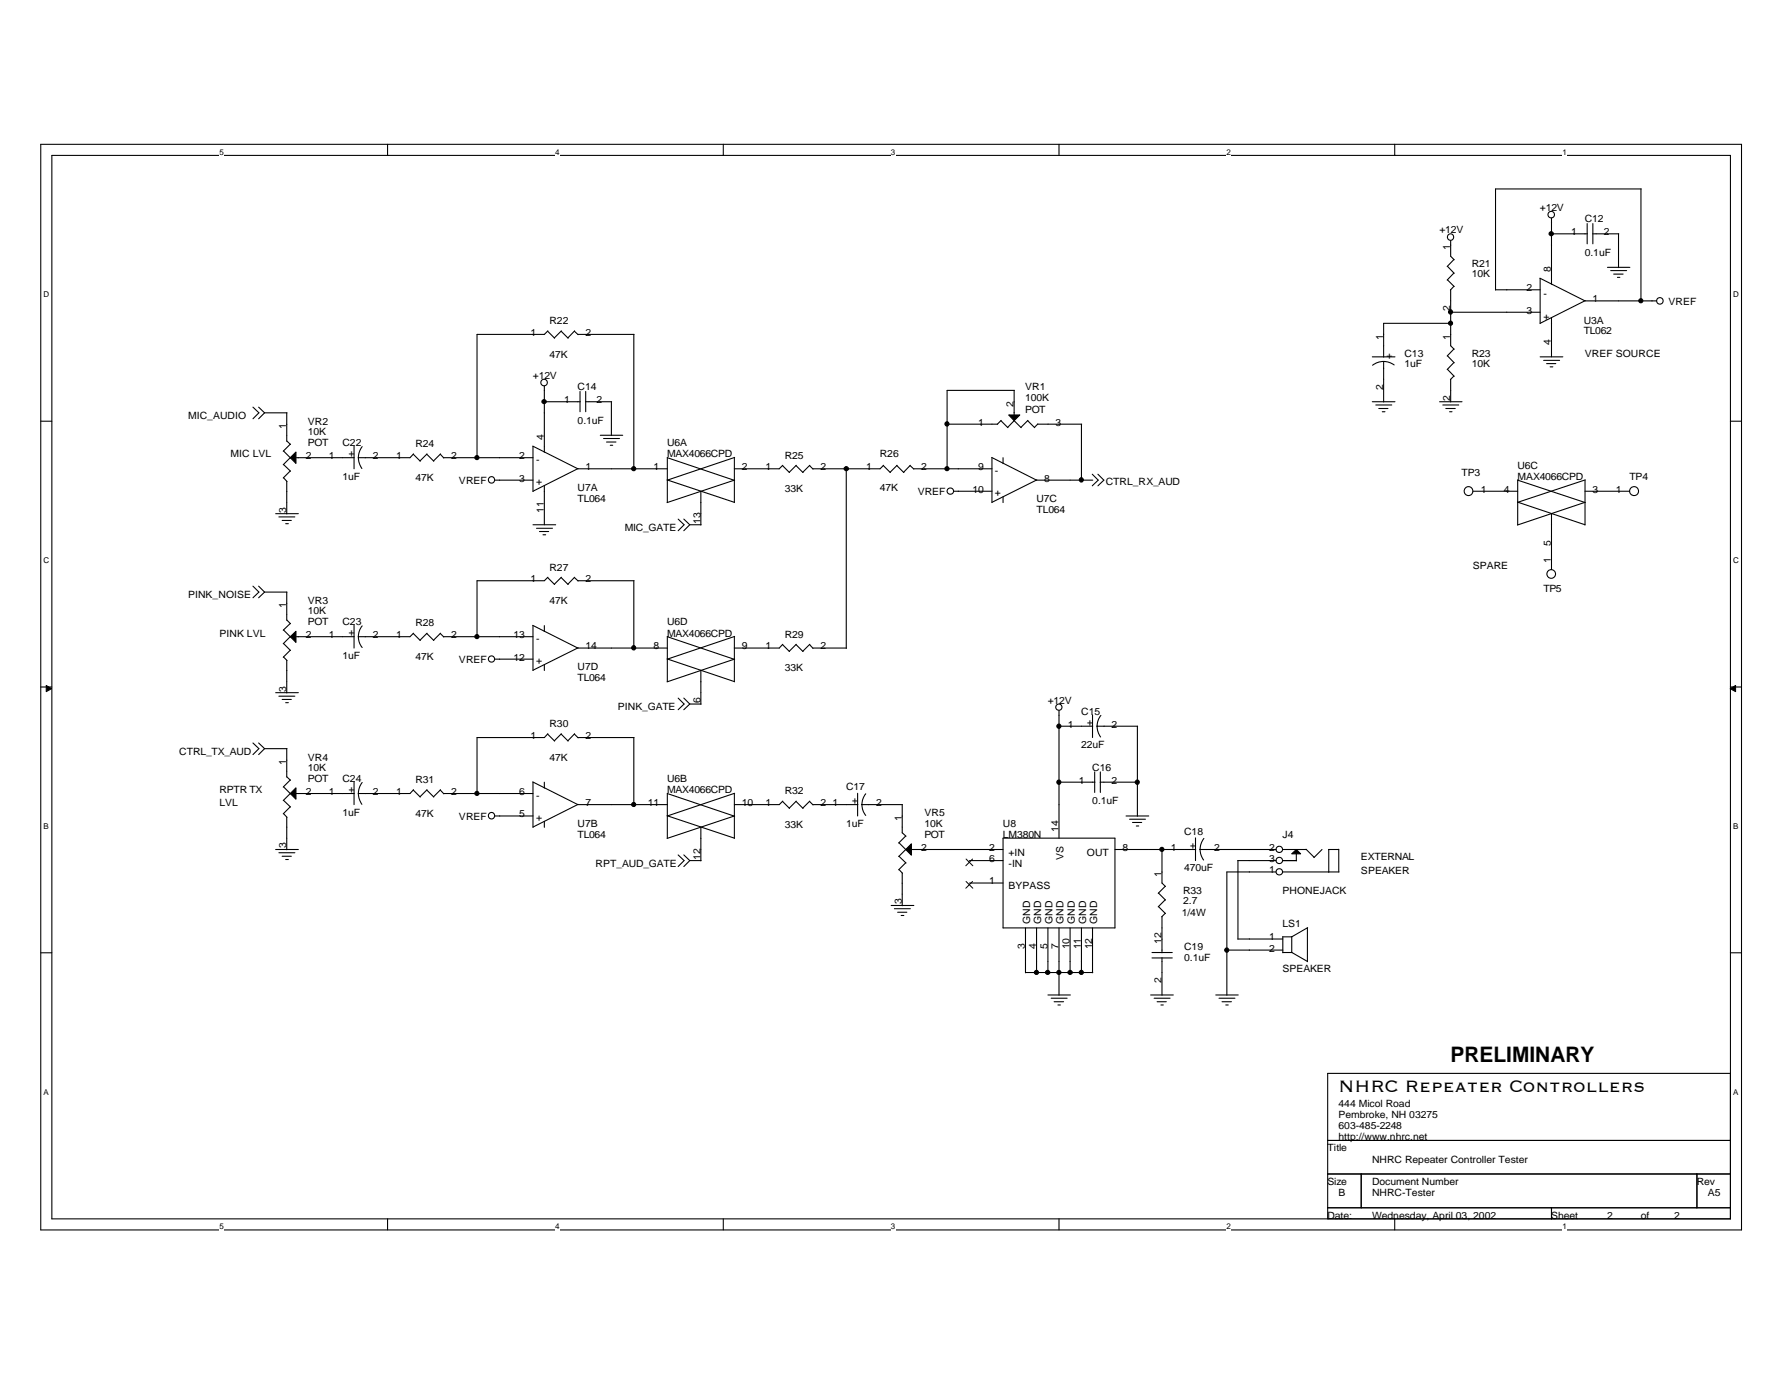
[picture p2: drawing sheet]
<svg xmlns="http://www.w3.org/2000/svg" width="279mm" height="216mm" viewBox="0 0 279 216" stroke-linecap="round" stroke-linejoin="round" font-family="sans-serif">
<path d="M6.4 22.6h266.3v170h-266.3zM8.1 24.3h262.9v166.5h-262.9z" fill="none" stroke="#000" stroke-width=".17"/>
<g fill="#fff">
<path d="M34.4 23.1h.7v1.4h-.7z"/>
<path d="M34.4 191.3h.7v1.4h-.7z"/>
</g>
<path d="M60.7 22.6v1.7M60.7 190.8v1.8" fill="none" stroke="#000" stroke-width=".17"/>
<g fill="#fff">
<path d="M87 23.1h.6v1.4h-.6z"/>
<path d="M87 191.3h.6v1.4h-.6z"/>
</g>
<path d="M113.3 22.6v1.7M113.3 190.8v1.8" fill="none" stroke="#000" stroke-width=".17"/>
<g fill="#fff">
<path d="M139.5 23.1h.7v1.4h-.7z"/>
<path d="M139.5 191.3h.7v1.4h-.7z"/>
</g>
<path d="M165.9 22.6v1.7M165.9 190.8v1.8" fill="none" stroke="#000" stroke-width=".17"/>
<g fill="#fff">
<path d="M192.1 23.1h.7v1.4h-.7z"/>
<path d="M192.1 191.3h.7v1.4h-.7z"/>
</g>
<path d="M218.4 22.6v1.7M218.4 190.8v1.8" fill="none" stroke="#000" stroke-width=".17"/>
<g fill="#fff">
<path d="M244.7 23.1h.7v1.4h-.7z"/>
<path d="M244.7 191.3h.7v1.4h-.7z"/>
<path d="M6.8 45.4h.9v1.4h-.9z"/>
<path d="M271.4 45.4h.9v1.4h-.9z"/>
<path d="M6.8 87h.9v1.4h-.9z"/>
<path d="M271.4 87h.9v1.4h-.9z"/>
</g>
<path d="M6.4 65.9h1.7M271 65.9h1.7" fill="none" stroke="#000" stroke-width=".17"/>
<g fill="#fff">
<path d="M6.8 128.6h.8v1.4h-.8z"/>
<path d="M271.4 128.6h.8v1.4h-.8z"/>
</g>
<path d="M6.4 107.6h1.7M271 107.6h1.7" fill="none" stroke="#000" stroke-width=".17"/>
<g fill="#000" stroke="#000" stroke-width=".16">
<path d="M7.2 107.3l.9 .5-.9 .5z" fill-rule="evenodd"/>
<path d="M271 107.8l.8-.5v1z" fill-rule="evenodd"/>
</g>
<g fill="#fff">
<path d="M6.8 170.2h.8v1.4h-.8z"/>
<path d="M271.4 170.2h.8v1.4h-.8z"/>
</g>
<g fill="none" stroke="#000" stroke-width=".17">
<path d="M227.2 37.7v2.4l.5 .6M243 34.2v10.3M243 36.6h5.6M248.6 35v3.2M249.4 36.6h4.1M249.5 35v3.2M253.5 36.6v5.3M257 29.6v17.5M257 29.6h-22.8v15.8M85.8 51.8l1.1 1.1M85.8 51.8l-.5 .6h-10.6v19.3M87.9 51.8l1.1 1.1"/>
<path d="M87.9 51.8l-1.1 1.1M90 51.8l.5 .6M90 51.8l-1.1 1.1M90.5 52.4h8.8M99.3 52.4v21M214.9 55.9h3.6M216.7 56.6l.7 .1 .9 .4M216.7 56.6l-.7 .1-1 .5M216.7 56.6v6.3M226.7 41.7l1 1.1M226.7 43.8l1 1.1M226.7 55.7l1 1.1"/>
<path d="M226.7 57.8l1 1.1M227.2 45.4v8.7l.5 .6M227.2 59.4v3.5M227.2 48.9h14M227.2 50.6h-10.5v5.3M227.7 40.6l-1.1 1.1M227.7 42.7l-1.1 1.1M227.7 44.8l-.5 .6M227.7 54.6l-1.1 1.1M227.7 56.8l-1.1 1.1M227.7 58.9l-.5 .5M234.2 45.4h7"/>
<path d="M241.2 43.6l7 3.5h11.3M241.2 55.9h3.6M241.2 43.6v7.1M241.8 56.4h2.5M242.2 56.9h1.5M242.8 57.4h.4M243 49.7v6.2M248.3 47.1l-7.1 3.5M251.7 41.9h3.6M252.3 42.4h2.5M252.7 42.9h1.5M253.3 43.4h.4"/>
<path d="M39.6 63.7l.9 .9-.9 1M40.5 63.7l.9 .9M41.4 64.6l-.9 1M41.4 64.6h3.6M44.4 70.6l1.1 1.1M44.4 72.7l1.1 1.1M44.4 74.8l.6 .6M44.9 64.6v4.5M44.9 75.3v5.2M44.9 69l.6 .6M45.5 69.5l-1.1 1.1M45.5 71.7l-1.1 1.1"/>
<path d="M45.5 73.7l-1.1 1.1M46.3 71.7h9.2M55.4 69.8v3.6M56.1 71.7l.1 .7 .5 1M56.7 69.9l-.5 1-.1 .8M64.7 71.1l1.1 1.1M64.8 71.1l-.6 .6h-8.1M66.8 71.1l1.1 1.1M66.9 71.1l-1.1 1.1M69 71.1l.5 .6M69 71.1l-1.1 1.1M69.5 71.7h14"/>
<path d="M77.5 75.2h6M83.4 69.8l7.1 3.6h14M83.5 69.9v7.1M85.3 60.4v10.4M85.3 76v6.2M85.3 62.9h5.6M90.5 73.4l-7 3.5M90.8 61.3v3.2M91.7 62.9h4.1M91.7 61.3v3.2M94 68.1h3.5M94.5 68.7h2.5"/>
<path d="M95 69.2h1.5M95.6 69.7h.4M95.8 62.9v5.3M104.5 75.1l10.5 3.5M104.5 71.6v7M104.5 71.7l10.6 3.5M109.8 76.9v5.3M115 71.7v7M115 75.2l-10.5 3.5M115.1 71.6l-10.6 3.6M122.5 72.9l1.1 1.1M122.6 72.8l-.6 .6h-7"/>
<path d="M124.7 72.9l1.1 1.1M124.7 72.8l-1.1 1.1M126.8 72.9l.5 .5M126.8 72.8l-1.1 1.1M132.5 73.4v28.1M138.3 72.9l1.1 1.1M138.4 72.8l-.6 .6h-10.5M140.5 72.9l1.1 1.1M140.5 72.8l-1.1 1.1M142.5 72.9l.6 .5M142.6 72.8l-1.1 1.1M143.1 73.4h12.3"/>
<path d="M148.3 66.4h7.9M149.4 76.9h6M155.3 71.6l7 3.6h8.8M155.4 71.7v7M156.8 65.9l1.1 1.1M156.8 65.8l-.6 .6M157.1 71.7v.9M157.1 77.8v.9M158.8 65.9l1.1 1.1M158.8 61.1v3.9M158.9 65.8l-1.1 1.1M158.9 61.1h-10.6v12.3"/>
<path d="M160.9 65.9l1.1 1.1M161 65.8l-1.1 1.1M162.4 75.1l-7 3.5M162.5 66.4h6.9M162.6 66.4l-.6 .5M169.4 66.4v8.8M171.1 74.2l.9 1-.9 .9M172 74.2l.9 1-.9 .9M214.9 62.9h3.6M215.5 63.4h2.5M215.9 64h1.5M216.5 64.5h.4"/>
<path d="M225.5 62.9h3.5M226 63.4h2.5M226.4 64h1.5M227 64.5h.4M230.7 76.9h7M237.7 78.6l10.5 3.6M237.7 75.2l10.6 3.5M237.7 75.1v7.1M248.2 76.9h7M248.2 78.6l-10.5 3.6M248.2 75.2v7M248.3 75.1l-10.6 3.5"/>
<path d="M39.6 91.8l.9 .9-.9 .9M40.5 91.8l.9 .9M41.4 92.7l-.9 .9M41.4 92.7h3.6M43.2 80.4h3.5M43.7 80.9h2.5M44.2 81.5h1.4M44.4 98.6l1.1 1.1M44.7 82h.5M44.9 97.1l.6 .6M44.9 92.7v4.4M45.5 97.6l-1.1 1.1"/>
<path d="M45.5 99.7l-1.1 1.1M46.3 99.7h9.2M55.4 97.9v3.6M56.1 99.7l.1 .7 .5 1M56.7 98l-.5 .9-.1 .8M64.7 99.2l1.1 1.1M64.8 99.1l-.6 .6h-8.1M66.8 99.2l1.1 1.1M66.9 99.1l-1.1 1.1M69 99.2l.5 .5M69 99.1l-1.1 1.1M69.5 99.7h14"/>
<path d="M83.4 97.9l7.1 3.6h14M83.5 82.2h3.5M83.5 97.9v7.1M84 82.7h2.5M84.5 83.2h1.4M85 83.7h.5M85.3 97.9v1M85.8 90.4l1.1 1.1M85.8 90.4l-.5 .5h-10.6v8.8M87.9 90.4l1.1 1.1M87.9 90.4l-1.1 1.1M90 90.4l.5 .6"/>
<path d="M90 90.4l-1.1 1.1M90.5 90.9h8.8M99.3 90.9v10.6M104.5 99.7l10.6 3.5M104.5 99.6v7.1M106.2 81.3l.9 .9-.9 .9M107.1 81.3l.9 .9M108 82.2l-.9 .9M108 82.2h1.8M115 99.7v7.1M115.1 99.6l-10.6 3.6M243 80.4v8.8"/>
<path d="M39.6 116.3l.9 .9-.9 .9M40.5 116.3l.9 .9M41.4 117.2l-.9 .9M41.4 117.2h3.6M43.2 108.4h3.5M43.7 109h2.5M44.2 109.5h1.4M44.4 100.7l1.1 1.1M44.4 102.9l.6 .5M44.7 110h.5M44.9 103.4v5.1M44.9 117.2v4.5"/>
<path d="M45.5 101.8l-1.1 1.1M77.5 103.2h6M85.3 104.1v.9M85.8 114.9l1.1 1.1M85.8 114.9l-.5 .6h-10.6v8.8M87.9 114.9l1.1 1.1M87.9 114.9l-1.1 1.1M90 114.9l.5 .6M90 114.9l-1.1 1.1M90.5 115.5h8.8M90.5 101.4l-7 3.5M99.3 115.5v10.5"/>
<path d="M104.5 103.2l10.5 3.5M106.2 109.3l.9 .9-.9 .9M107.1 109.3l.9 .9M108 110.2l-.9 .9M108 110.2h1.8M109.8 104.9v5.4M115 103.2l-10.5 3.6M122.5 100.9l1.1 1.1M122.6 100.9l-.6 .6h-7M124.7 100.9l1.1 1.1M124.7 100.9l-1.1 1.1M126.8 100.9l.5 .6"/>
<path d="M126.8 100.9l-1.1 1.1M127.3 101.5h5.3M165.9 111.2v20M165.9 113.7h5.2M171.1 111.9v3.6M171.8 113.7l.1 .7 .5 1M171.8 113.7h6.4M172.4 112l-.5 1-.1 .7M178.1 113.7v14.1M43.2 133h3.5M43.7 133.5h2.5M44.2 134.1h1.4"/>
<path d="M44.4 123.2l1.1 1.1M44.4 125.3l1.1 1.1M44.4 127.4l.6 .6M44.7 134.6h.5M44.9 127.9v5.1M44.9 121.6l.6 .6M45.5 122.1l-1.1 1.1M45.5 124.2l-1.1 1.1M45.5 126.3l-1.1 1.1M46.3 124.2h9.2M55.4 122.4v3.6M56.1 124.2l.1 .7 .5 1"/>
<path d="M56.7 122.5l-.5 1-.1 .7M64.7 123.7l1.1 1.1M64.8 123.6l-.6 .6h-8.1M66.8 123.7l1.1 1.1M66.9 123.6l-1.1 1.1M69 123.7l.5 .6M69 123.6l-1.1 1.1M69.5 124.2h14M77.5 127.8h6M83.4 122.4l7.1 3.6h14M83.5 122.5v7M85.3 122.5v.9"/>
<path d="M85.3 128.6v.9M90.5 125.9l-7 3.6M104.5 127.7l10.5 3.5M104.5 124.2v7M104.5 124.2l10.6 3.6M106.2 133.8l.9 .9-.9 1M107.1 133.8l.9 .9M108 134.7l-.9 1M108 134.7h1.8M109.8 129.5v5.3M115 124.2v7.1M115 127.8l-10.5 3.5"/>
<path d="M115.1 124.2l-10.6 3.6M122.5 125.5l1.1 1.1M122.6 125.4l-.6 .6h-7M124.7 125.5l1.1 1.1M124.7 125.4l-1.1 1.1M126.8 125.5l.5 .5M126.8 125.4l-1.1 1.1M127.3 126h7.1M134.3 124.2v3.6M135 126l.1 .7 .5 1M135 126h6.3M135.6 124.3l-.5 .9-.1 .8"/>
<path d="M140.8 131.9l1.1 1.1M140.8 134.1l1.1 1M140.8 136.1l.5 .6M141.3 126v4.4M141.3 136.7v5.1M141.3 130.4l.6 .5M141.9 130.9l-1.1 1.1M141.9 133l-1.1 1.1M141.9 135.1l-1.1 1.1M142.7 133h14.4M151.8 134.7h5.3M151.8 138.3h5.3"/>
<path d="M157.1 131.2h17.5v14.1h-17.5zM165.9 122.5h5.6M171.4 120.9v3.2M172.3 122.5h5.9M172.3 120.9v3.2M174.6 133h12.7M176.4 127.8h3.5M176.9 128.3h2.5M177.4 128.8h1.4M178 129.3h.3M181.4 139.8l1.1 1.1M182 133v5.3l.5 .5"/>
<path d="M182.5 138.8l-1.1 1.1M187.2 131.2v3.5M188 133v.7l.5 1M188 133h11.8M188.5 131.3l-.4 1-.1 .7M193.8 134.7h6M193.9 134.7v12.4M199.8 136.5h-7.7v19.3M200.9 133h3.7M200.9 134.7h2.2M200.9 136.5h8.8M203 133.7v1.1"/>
<path d="M204.5 133l1.3 1.2M207 133l-1.2 1.3M208.1 133h1.6M208.1 133v3.6M209.7 133v3.5M6.4 149.2h1.7M139.6 141.8h3.5M140.1 142.3h2.5M140.6 142.8h1.4M141.1 143.3h.5M160.6 145.3v7M160.6 152.3h10.5"/>
<path d="M162.3 145.3v7M164.1 155.8h3.5M164.1 145.3v7M164.6 156.3h2.5M165.1 156.8h1.5M165.7 157.3h.4M165.9 145.3v10.5M167.6 145.3v7M169.4 145.3v7M171.1 145.3v7M180.2 155.8h3.6M180.4 150h3.2"/>
<path d="M180.4 149.1h3.2M180.8 156.3h2.5M181.2 156.8h1.5M181.4 141.9l1.1 1.1M181.8 157.3h.4M182 143.5v5.7M182 149.9v5.9M182.5 140.9l-1.1 1.1M182.5 143l-.6 .5M190.4 155.8h3.5M190.9 156.3h2.5M191.4 156.8h1.5"/>
<path d="M192 157.3h.4M192.1 148.7h8.8M193.9 147h7M200.9 149.1h1.4M200.9 146.7v2.5M202.3 149.1l2.5 1.4M202.3 146.6v2.5M204.8 145.3v5.3M204.8 145.2l-2.5 1.5h-1.4M271 149.2h1.7M207.9 168.1h63.1v22.7h-63.1zM207.9 178.6h63.1"/>
<path d="M207.9 183.8h63.1M207.9 189.1h63.1M213.2 183.8v5.3M243 189.1v1.7M265.8 183.8v5.3"/>
<circle cx="227.2" cy="37.1" r=".5"/>
<circle cx="242.9" cy="33.6" r=".51"/>
<circle cx="85.2" cy="59.9" r=".51"/>
<circle cx="260" cy="47.1" r=".51"/>
<circle cx="77" cy="75.1" r=".5"/>
<circle cx="148.8" cy="76.9" r=".5"/>
<circle cx="230" cy="76.9" r=".69"/>
<circle cx="255.9" cy="76.9" r=".7"/>
<circle cx="242.9" cy="89.9" r=".68"/>
<circle cx="77" cy="103.2" r=".49"/>
<circle cx="165.8" cy="110.7" r=".49"/>
<circle cx="77" cy="127.7" r=".5"/>
<circle cx="200.4" cy="134.7" r=".5"/>
<circle cx="200.4" cy="133" r=".5"/>
<circle cx="200.4" cy="136.5" r=".5"/>
</g>
<g fill="#000" stroke="#000" stroke-width=".17">
<path d="M46.3 70.8v1.7l-.8-.8z" fill-rule="evenodd"/>
<path d="M158 65h1.7l-.9 .9z" fill-rule="evenodd"/>
<path d="M45.5 99.7l.8-.9v1.8z" fill-rule="evenodd"/>
<path d="M46.3 123.3v1.8l-.8-.9z" fill-rule="evenodd"/>
<path d="M142.7 132.1v1.8l-.8-.9z" fill-rule="evenodd"/>
<path d="M202.3 133.7l.7-.7 .7 .7z" fill-rule="evenodd"/>
<circle cx="243" cy="36.6" r=".33"/>
<circle cx="227.2" cy="48.8" r=".33"/>
<circle cx="227.2" cy="50.6" r=".32"/>
<circle cx="257" cy="47.1" r=".32"/>
<circle cx="74.7" cy="71.6" r=".32"/>
<circle cx="85.2" cy="62.9" r=".33"/>
<circle cx="99.2" cy="73.4" r=".32"/>
<circle cx="132.5" cy="73.4" r=".33"/>
<circle cx="148.3" cy="66.4" r=".33"/>
<circle cx="148.3" cy="73.4" r=".32"/>
<circle cx="169.3" cy="75.1" r=".33"/>
<circle cx="74.7" cy="99.7" r=".32"/>
<circle cx="99.2" cy="101.4" r=".33"/>
<circle cx="165.8" cy="113.7" r=".33"/>
<circle cx="74.7" cy="124.2" r=".32"/>
<circle cx="99.2" cy="126" r=".32"/>
<circle cx="165.8" cy="122.5" r=".33"/>
<circle cx="178.1" cy="122.5" r=".33"/>
<circle cx="182" cy="133" r=".32"/>
<circle cx="162.3" cy="152.2" r=".32"/>
<circle cx="164.1" cy="152.2" r=".33"/>
<circle cx="165.8" cy="152.2" r=".32"/>
<circle cx="167.6" cy="152.2" r=".33"/>
<circle cx="169.3" cy="152.2" r=".32"/>
<circle cx="192.1" cy="148.7" r=".33"/>
</g>
<path d="M151.3 134.5l1.1 1.1M151.3 138l1.1 1.1M152.3 134.5l-1 1.1M152.3 138l-1 1.1" fill="none" stroke="#000" stroke-width=".16"/>
<g font-size="3.3">
<text x="227.2" y="166.2">PRELIMINARY</text>
<text x="209.6" y="171">NHRC Repeater Controllers</text>
</g>
<g font-size="1.6">
<text x="241.2" y="33.1">+12V</text>
<text x="248.2" y="34.8">C12</text>
<text x="225.4" y="36.5">+12V</text>
<text x="227.1" y="39.2" transform="rotate(-90 227.1 39.2)">1</text>
<text x="230.5" y="41.8">R21</text>
<text x="246.1" y="36.8">1</text>
<text x="248.2" y="40">0.1uF</text>
<text x="251.2" y="36.8">2</text>
<text x="230.5" y="43.4">10K</text>
<text x="239.1" y="45.6">2</text>
<text x="241.7" y="46.5">-</text>
<text x="242.9" y="42.6" transform="rotate(-90 242.9 42.6)">8</text>
<text x="249.4" y="47.3">1</text>
<text x="261.3" y="47.8">VREF</text>
<text x="83.1" y="52.6">1</text>
<text x="86.1" y="50.8">R22</text>
<text x="91.7" y="52.6">2</text>
<text x="216.6" y="53.2" transform="rotate(-90 216.6 53.2)">1</text>
<text x="227.1" y="53.2" transform="rotate(-90 227.1 53.2)">1</text>
<text x="227.1" y="48.7" transform="rotate(-90 227.1 48.7)">2</text>
<text x="239.1" y="49.1">3</text>
<text x="241.7" y="50">+</text>
<text x="242.9" y="54" transform="rotate(-90 242.9 54)">4</text>
<text x="248" y="50.8">U3A</text>
<text x="248" y="52.3">TL062</text>
<text x="83.4" y="59.4">+12V</text>
<text x="86.1" y="56">47K</text>
<text x="217.2" y="56.2">+</text>
<text x="220" y="55.8">C13</text>
<text x="220" y="57.4">1uF</text>
<text x="230.5" y="55.8">R23</text>
<text x="230.5" y="57.4">10K</text>
<text x="248.2" y="55.8">VREF SOURCE</text>
<text x="29.5" y="65.7">MIC_AUDIO</text>
<text x="88.3" y="63.1">1</text>
<text x="90.5" y="61.1">C14</text>
<text x="93.4" y="63.1">2</text>
<text x="158.7" y="63.7" transform="rotate(-90 158.7 63.7)">2</text>
<text x="160.6" y="61.1">VR1</text>
<text x="160.6" y="62.8">100K</text>
<text x="160.6" y="64.6">POT</text>
<text x="216.6" y="61" transform="rotate(-90 216.6 61)">2</text>
<text x="227.1" y="62.7" transform="rotate(-90 227.1 62.7)">2</text>
<text x="36.1" y="71.6">MIC LVL</text>
<text x="44.8" y="67.2" transform="rotate(-90 44.8 67.2)">1</text>
<text x="47.9" y="71.9">2</text>
<text x="48.2" y="66.5">VR2</text>
<text x="48.2" y="68.1">10K</text>
<text x="48.2" y="69.8">POT</text>
<text x="51.5" y="71.9">1</text>
<text x="53.6" y="69.8">C22</text>
<text x="55.5" y="71.6" transform="rotate(-90 55.5 71.6)">+</text>
<text x="58.4" y="71.9">2</text>
<text x="62.1" y="71.9">1</text>
<text x="65.1" y="70">R24</text>
<text x="70.7" y="71.9">2</text>
<text x="81.3" y="71.9">2</text>
<text x="85.2" y="68.9" transform="rotate(-90 85.2 68.9)">4</text>
<text x="90.5" y="66.3">0.1uF</text>
<text x="104.5" y="69.8">U6A</text>
<text x="104.5" y="71.6">MAX4066CPD</text>
<text x="122.9" y="71.8">R25</text>
<text x="137.8" y="71.6">R26</text>
<text x="153.2" y="66.6">1</text>
<text x="165.3" y="66.6">3</text>
<text x="53.6" y="75.1">1uF</text>
<text x="65.1" y="75.3">47K</text>
<text x="71.9" y="75.8">VREF</text>
<text x="81.3" y="75.4">3</text>
<text x="84" y="72.5">-</text>
<text x="84" y="76">+</text>
<text x="90.5" y="76.9">U7A</text>
<text x="91.7" y="73.6">1</text>
<text x="102.4" y="73.6">1</text>
<text x="116.2" y="73.6">2</text>
<text x="119.9" y="73.6">1</text>
<text x="122.9" y="77">33K</text>
<text x="128.5" y="73.6">2</text>
<text x="135.7" y="73.6">1</text>
<text x="137.8" y="76.9">47K</text>
<text x="143.7" y="77.6">VREF</text>
<text x="144.3" y="73.6">2</text>
<text x="152.3" y="77.1">10</text>
<text x="153.2" y="73.6">9</text>
<text x="155.8" y="74.3">-</text>
<text x="155.8" y="77.7">+</text>
<text x="163.5" y="75.4">8</text>
<text x="173.2" y="76">CTRL_RX_AUD</text>
<text x="228.9" y="74.6">TP3</text>
<text x="231.9" y="77.1">1</text>
<text x="235.5" y="77.1">4</text>
<text x="237.7" y="73.4">U6C</text>
<text x="237.7" y="75.1">MAX4066CPD</text>
<text x="249.4" y="77.1">3</text>
<text x="253.1" y="77.1">1</text>
<text x="255.2" y="75.1">TP4</text>
<text x="44.8" y="80.3" transform="rotate(-90 44.8 80.3)">3</text>
<text x="85.2" y="80.3" transform="rotate(-90 85.2 80.3)">11</text>
<text x="90.5" y="78.6">TL064</text>
<text x="97.8" y="83.2">MIC_GATE</text>
<text x="109.7" y="82" transform="rotate(-90 109.7 82)">13</text>
<text x="162.3" y="78.6">U7C</text>
<text x="162.3" y="80.3">TL064</text>
<text x="86.1" y="89.3">R27</text>
<text x="230.7" y="89.1">SPARE</text>
<text x="242.9" y="88.2" transform="rotate(-90 242.9 88.2)">1</text>
<text x="242.9" y="85.5" transform="rotate(-90 242.9 85.5)">5</text>
<text x="29.5" y="93.7">PINK_NOISE</text>
<text x="44.8" y="95.2" transform="rotate(-90 44.8 95.2)">1</text>
<text x="48.2" y="94.6">VR3</text>
<text x="83.1" y="91.1">1</text>
<text x="86.1" y="94.6">47K</text>
<text x="91.7" y="91.1">2</text>
<text x="241.7" y="92.6">TP5</text>
<text x="34.4" y="99.7">PINK LVL</text>
<text x="47.9" y="99.9">2</text>
<text x="48.2" y="96.1">10K</text>
<text x="48.2" y="97.9">POT</text>
<text x="51.5" y="99.9">1</text>
<text x="53.6" y="97.9">C23</text>
<text x="55.5" y="99.6" transform="rotate(-90 55.5 99.6)">+</text>
<text x="58.4" y="99.9">2</text>
<text x="62.1" y="99.9">1</text>
<text x="65.1" y="98.1">R28</text>
<text x="70.7" y="99.9">2</text>
<text x="80.4" y="99.9">13</text>
<text x="84" y="100.5">-</text>
<text x="91.7" y="101.7">14</text>
<text x="102.4" y="101.7">8</text>
<text x="104.5" y="97.9">U6D</text>
<text x="104.5" y="99.7">MAX4066CPD</text>
<text x="116.2" y="101.7">9</text>
<text x="119.9" y="101.7">1</text>
<text x="122.9" y="99.8">R29</text>
<text x="128.5" y="101.7">2</text>
<text x="53.6" y="103.2">1uF</text>
<text x="65.1" y="103.3">47K</text>
<text x="71.9" y="103.8">VREF</text>
<text x="80.4" y="103.4">12</text>
<text x="84" y="104">+</text>
<text x="90.5" y="104.9">U7D</text>
<text x="90.5" y="106.6">TL064</text>
<text x="122.9" y="105.1">33K</text>
<text x="44.8" y="108.3" transform="rotate(-90 44.8 108.3)">3</text>
<text x="86.1" y="113.8">R30</text>
<text x="96.8" y="111.2">PINK_GATE</text>
<text x="109.7" y="110.1" transform="rotate(-90 109.7 110.1)">6</text>
<text x="164.1" y="110.2">+12V</text>
<text x="167.2" y="113.9">1</text>
<text x="169.3" y="111.9">C15</text>
<text x="171.2" y="113.6" transform="rotate(-90 171.2 113.6)">+</text>
<text x="174.1" y="113.9">2</text>
<text x="28.1" y="118.2">CTRL_TX_AUD</text>
<text x="44.8" y="119.8" transform="rotate(-90 44.8 119.8)">1</text>
<text x="48.2" y="119.1">VR4</text>
<text x="83.1" y="115.7">1</text>
<text x="86.1" y="119.1">47K</text>
<text x="91.7" y="115.7">2</text>
<text x="169.3" y="117.2">22uF</text>
<text x="34.4" y="124.2">RPTR TX</text>
<text x="47.9" y="124.5">2</text>
<text x="48.2" y="120.7">10K</text>
<text x="48.2" y="122.4">POT</text>
<text x="51.5" y="124.5">1</text>
<text x="53.6" y="122.4">C24</text>
<text x="55.5" y="124.2" transform="rotate(-90 55.5 124.2)">+</text>
<text x="58.4" y="124.5">2</text>
<text x="62.1" y="124.5">1</text>
<text x="65.1" y="122.6">R31</text>
<text x="70.7" y="124.5">2</text>
<text x="81.3" y="124.5">6</text>
<text x="84" y="125.1">-</text>
<text x="104.5" y="122.4">U6B</text>
<text x="104.5" y="124.2">MAX4066CPD</text>
<text x="122.9" y="124.4">R32</text>
<text x="132.5" y="123.7">C17</text>
<text x="134.4" y="125.9" transform="rotate(-90 134.4 125.9)">+</text>
<text x="169" y="122.7">1</text>
<text x="171.1" y="120.7">C16</text>
<text x="171.1" y="125.9">0.1uF</text>
<text x="174.1" y="122.7">2</text>
<text x="34.4" y="126.2">LVL</text>
<text x="53.6" y="127.7">1uF</text>
<text x="65.1" y="127.8">47K</text>
<text x="71.9" y="128.4">VREF</text>
<text x="81.3" y="128">5</text>
<text x="84" y="128.6">+</text>
<text x="90.5" y="129.5">U7B</text>
<text x="90.5" y="131.2">TL064</text>
<text x="91.7" y="126.2">7</text>
<text x="101.5" y="126.2">11</text>
<text x="116.2" y="126.2">10</text>
<text x="119.9" y="126.2">1</text>
<text x="122.9" y="129.6">33K</text>
<text x="128.5" y="126.2">2</text>
<text x="130.4" y="126.2">1</text>
<text x="132.5" y="129.5">1uF</text>
<text x="137.2" y="126.2">2</text>
<text x="141.2" y="128.5" transform="rotate(-90 141.2 128.5)">1</text>
<text x="144.8" y="127.7">VR5</text>
<text x="144.8" y="129.5">10K</text>
<text x="144.8" y="131.2">POT</text>
<text x="157.1" y="129.5">U8</text>
<text x="157.1" y="131.2">LM380N</text>
<text x="165.8" y="130.3" transform="rotate(-90 165.8 130.3)">14</text>
<text x="185.5" y="130.7">C18</text>
<text x="200.9" y="131.2">J4</text>
<text x="44.8" y="132.8" transform="rotate(-90 44.8 132.8)">3</text>
<text x="93.3" y="135.8">RPT_AUD_GATE</text>
<text x="109.7" y="134.6" transform="rotate(-90 109.7 134.6)">12</text>
<text x="144.3" y="133.2">2</text>
<text x="154.9" y="133.2">2</text>
<text x="154.9" y="135">6</text>
<text x="157.9" y="134">+IN</text>
<text x="157.9" y="135.7">-IN</text>
<text x="166.6" y="134.6" transform="rotate(-90 166.6 134.6)">VS</text>
<text x="170.2" y="134">OUT</text>
<text x="175.8" y="133.2">8</text>
<text x="181.9" y="137.3" transform="rotate(-90 181.9 137.3)">1</text>
<text x="183.3" y="133.2">1</text>
<text x="185.5" y="136.4">470uF</text>
<text x="187.3" y="132.9" transform="rotate(-90 187.3 132.9)">+</text>
<text x="190.2" y="133.2">2</text>
<text x="198.8" y="133.2">2</text>
<text x="198.8" y="135">3</text>
<text x="198.8" y="136.7">1</text>
<text x="213.1" y="134.7">EXTERNAL</text>
<text x="213.1" y="136.8">SPEAKER</text>
<text x="141.2" y="141.6" transform="rotate(-90 141.2 141.6)">3</text>
<text x="154.9" y="138.5">1</text>
<text x="157.9" y="139.2">BYPASS</text>
<text x="185.1" y="143.5">1/4W</text>
<text x="185.3" y="140">R33</text>
<text x="185.3" y="141.5">2.7</text>
<text x="200.9" y="140">PHONEJACK</text>
<text x="160.5" y="148.6" transform="rotate(-90 160.5 148.6)">3</text>
<text x="161.3" y="144.7" transform="rotate(-90 161.3 144.7)">GND</text>
<text x="162.3" y="148.6" transform="rotate(-90 162.3 148.6)">4</text>
<text x="163.1" y="144.7" transform="rotate(-90 163.1 144.7)">GND</text>
<text x="164" y="148.6" transform="rotate(-90 164 148.6)">5</text>
<text x="164.8" y="144.7" transform="rotate(-90 164.8 144.7)">GND</text>
<text x="165.8" y="148.6" transform="rotate(-90 165.8 148.6)">7</text>
<text x="166.6" y="144.7" transform="rotate(-90 166.6 144.7)">GND</text>
<text x="167.5" y="148.6" transform="rotate(-90 167.5 148.6)">10</text>
<text x="168.3" y="144.7" transform="rotate(-90 168.3 144.7)">GND</text>
<text x="169.3" y="148.6" transform="rotate(-90 169.3 148.6)">11</text>
<text x="170.1" y="144.7" transform="rotate(-90 170.1 144.7)">GND</text>
<text x="171" y="148.6" transform="rotate(-90 171 148.6)">12</text>
<text x="171.8" y="144.7" transform="rotate(-90 171.8 144.7)">GND</text>
<text x="181.9" y="147.8" transform="rotate(-90 181.9 147.8)">12</text>
<text x="185.5" y="148.7">C19</text>
<text x="198.8" y="147.2">1</text>
<text x="198.8" y="149">2</text>
<text x="200.9" y="145.2">LS1</text>
<text x="181.9" y="153.9" transform="rotate(-90 181.9 153.9)">2</text>
<text x="185.5" y="150.5">0.1uF</text>
<text x="200.9" y="152.2">SPEAKER</text>
<text x="209.6" y="173.3">444 Micol Road</text>
<text x="209.6" y="175">Pembroke, NH 03275</text>
<text x="209.6" y="176.7">603-485-2248</text>
<text x="209.6" y="178.5">http://www.nhrc.net</text>
<text x="207.9" y="180.3">Title</text>
<text x="207.9" y="185.5">Size</text>
<text x="214.9" y="182">NHRC Repeater Controller Tester</text>
<text x="214.9" y="185.5">Document Number</text>
<text x="265.7" y="185.5">Rev</text>
<text x="207.9" y="190.8">Date:</text>
<text x="209.6" y="187.3">B</text>
<text x="214.9" y="187.3">NHRC-Tester</text>
<text x="214.9" y="190.8">Wednesday, April 03, 2002</text>
<text x="243" y="190.8">Sheet</text>
<text x="251.7" y="190.8">2</text>
<text x="257" y="190.8">of</text>
<text x="262.2" y="190.8">2</text>
<text x="267.5" y="187.3">A5</text>
</g>
<g font-size="1.3">
<text x="34.4" y="24.2">5</text>
<text x="87" y="24.2">4</text>
<text x="139.5" y="24.2">3</text>
<text x="192.1" y="24.2">2</text>
<text x="244.7" y="24.2">1</text>
<text x="6.8" y="46.5">D</text>
<text x="271.4" y="46.5">D</text>
<text x="6.8" y="88.1">C</text>
<text x="271.4" y="88.1">C</text>
<text x="6.8" y="129.8">B</text>
<text x="271.4" y="129.8">B</text>
<text x="6.8" y="171.4">A</text>
<text x="271.4" y="171.4">A</text>
<text x="34.4" y="192.4">5</text>
<text x="87" y="192.4">4</text>
<text x="139.5" y="192.4">3</text>
<text x="192.1" y="192.4">2</text>
<text x="244.7" y="192.4">1</text>
</g>
</svg>
